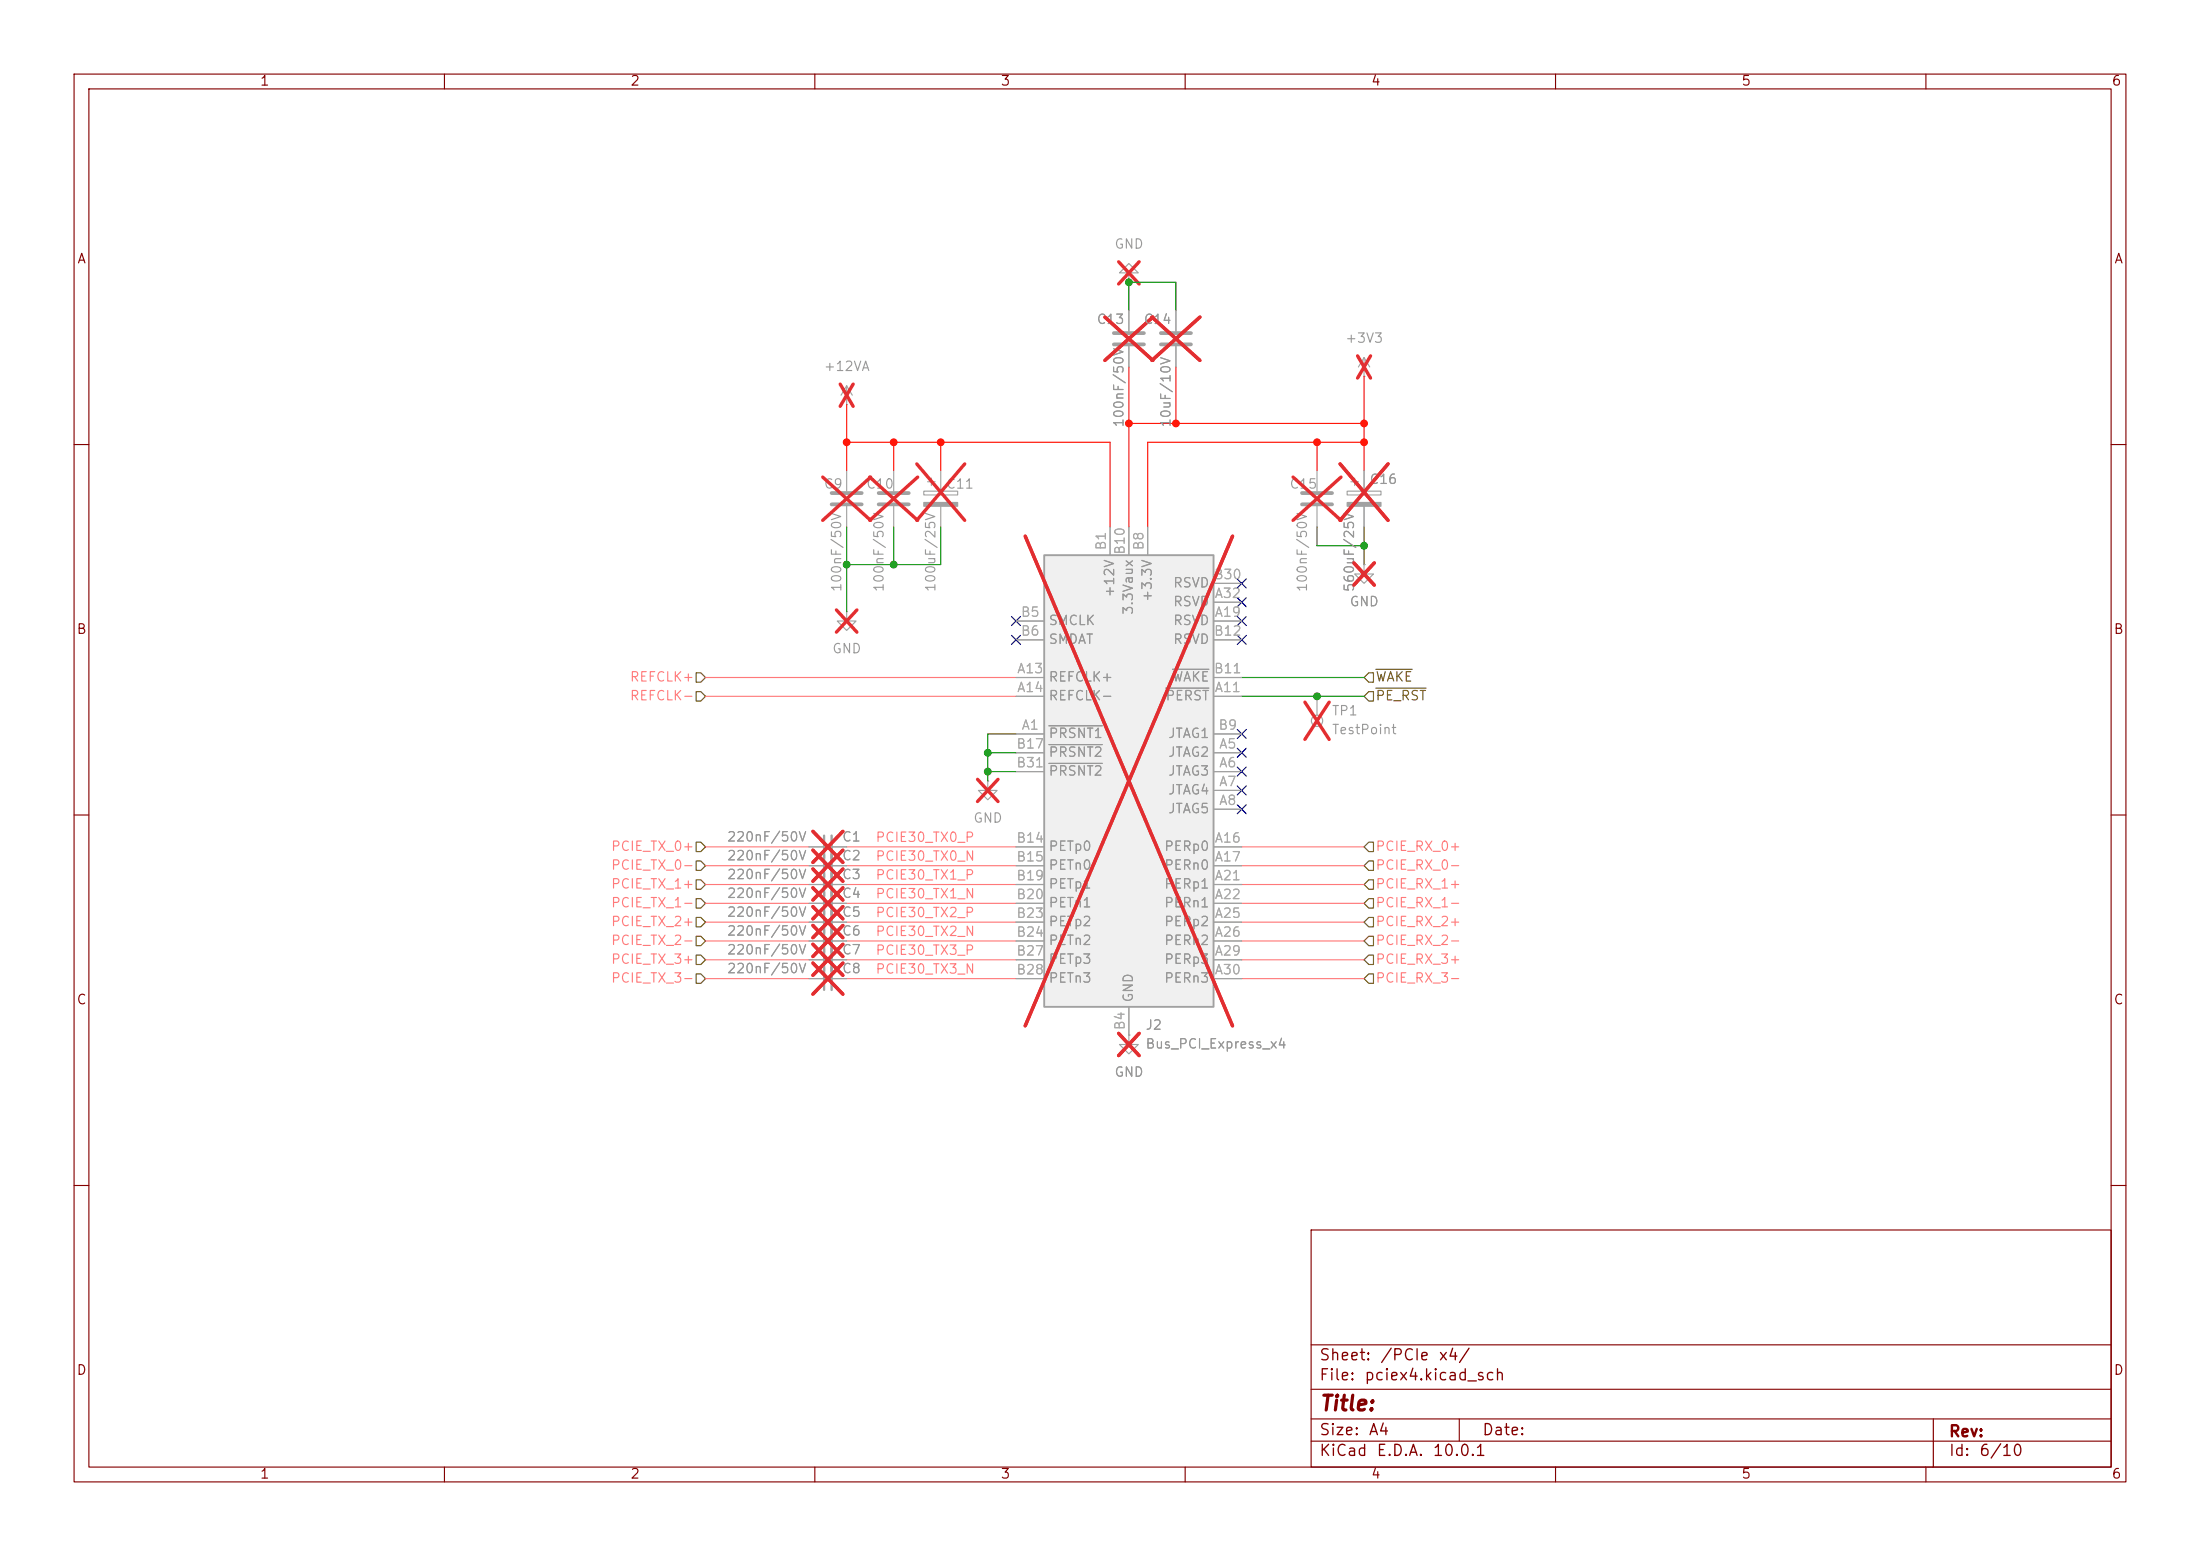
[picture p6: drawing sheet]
<svg xmlns="http://www.w3.org/2000/svg" width="297mm" height="210mm" viewBox="0 0 297 210" stroke-linecap="round" stroke-linejoin="round" font-family="sans-serif">
<g fill="none" stroke="#840000" stroke-width=".15">
<path d="M10 10h277v190h-277zM12 12h273v186h-273zM60 10v2M110 10v2M160 10v2M210 10v2M260 10v2M10 60h2M285 60h2M10 110h2M285 110h2M10 160h2"/>
<path d="M177 166h108v32h-108zM285 160h2M60 198v2M110 198v2M160 198v2M177 194.5h108M177 191.5h108M177 187.5h108M177 181.5h108M197 191.5v3M210 198v2M260 198v2"/>
<path d="M261 191.5v6.5"/>
</g>
<g fill="none" stroke="#a1a1a1" stroke-width=".15">
<path d="M152.4 41.9v2.8M152.4 46.7v2.8M158.7 41.9v2.8M158.7 46.7v2.8M184.1 50.8h.1M184.1 48.3l-.7 1.2M184.1 48.3l.8 1.2M184.1 48.3v2.5M109.2 114.3h2.1M112.3 114.3h2M133.3 105.4v1.3h1.3l-1.3 1.3-1.2-1.3h1.2M133.3 105.4h.1"/>
<path d="M109.2 121.9h2.1M112.3 121.9h2M152.4 139.7v1.3h1.3l-1.3 1.2-1.3-1.2h1.3M152.4 139.7h.1"/>
</g>
<g fill="none" stroke="#e12e31" stroke-width=".46">
<path d="M149.2 42.8l6.4 5.8M155.5 42.8l6.5 5.8M155.6 42.8l-6.4 5.8M162 42.8l-6.5 5.8M183.3 48l1.7 3M185 48l-1.7 3M109.7 119.8l4.1 4.2M109.7 112.2l4.1 4.2M113.8 119.8l-4.1 4.2M113.8 112.2l-4.1 4.2M132 105.2l2.7 3M134.7 105.2l-2.7 3"/>
<path d="M151 139.5l2.8 3M153.8 139.5l-2.8 3"/>
</g>
<path d="M111.3 112.8v3M111.3 120.4v3" fill="none" stroke="#a1a1a1" stroke-width=".3"/>
<path d="M112.3 112.8v3M112.3 120.4v3" fill="none" stroke="#a1a1a1" stroke-width=".33"/>
<path d="M150.4 45h4M150.4 46.5h4M156.7 45h4.1M156.7 46.5h4.1" fill="none" stroke="#a1a1a1" stroke-width=".51"/>
<path d="M141 74.9h22.8v61h-22.8z" fill="#f0f0f0"/>
<path d="M141 74.9h22.8v61h-22.8z" fill="none" stroke="#a1a1a1" stroke-width=".25"/>
<g fill="none" stroke="#a1a1a1" stroke-width=".15">
<path d="M152.4 36.8h1.3l-1.3-1.2-1.3 1.2h1.3v1.3M152.4 38.1h.1M114.3 54.6h.1M114.3 52.1v2.5M114.3 52.1l-.8 1.2M114.3 52.1l.8 1.2M152.4 41.9v2.8M152.4 46.7v2.8M158.7 41.9v2.8M158.7 46.7v2.8M114.3 63.5v2.8M114.3 68.3v2.8"/>
<path d="M120.6 63.5v2.8M120.6 68.3v2.8M124.7 66.3h4.6v.5h-4.6zM125.2 65h1M125.7 64.5v1M127 63.5v2.8M127 68.3v2.8M149.9 71.1v3.8M152.4 71.1v3.8M154.9 71.1v3.8M163.8 78.7h3.8M177.8 63.5v2.8"/>
<path d="M177.8 68.3v2.8M181.9 66.3h4.5v.5h-4.5zM182.4 65h1M182.9 64.5v1M184.1 76.2v1.3h1.3l-1.3 1.2-1.2-1.2h1.2M184.1 76.2h.1M184.1 63.5v2.8M184.1 68.3v2.8M114.3 82.6v1.2h1.3l-1.3 1.3-1.3-1.3h1.3M114.3 82.6h.1M137.2 99.1h3.8M137.2 94h3.8"/>
<path d="M137.2 91.4h3.8M137.2 83.8h3.8M137.2 86.4h3.8M163.8 99.1h3.8M163.8 94h3.8M163.8 91.4h3.8M163.8 83.8h3.8M163.8 81.3h3.8M163.8 86.4h3.8M177.8 94v2.5M109.2 114.3h2.1M109.2 116.8h2.1"/>
<path d="M109.2 119.4h2.1M112.3 114.3h2M112.3 116.8h2M112.3 119.4h2M137.2 101.6h3.8M137.2 104.1h3.8M137.2 114.3h3.8M137.2 116.8h3.8M137.2 119.4h3.8M163.8 101.6h3.8M163.8 104.1h3.8M163.8 106.7h3.8"/>
<path d="M163.8 109.2h3.8M163.8 114.3h3.8M163.8 116.8h3.8M163.8 119.4h3.8M109.2 121.9h2.1M109.2 124.5h2.1M109.2 127h2.1M109.2 129.5h2.1M109.2 132.1h2.1M112.3 121.9h2M112.3 124.5h2M112.3 127h2"/>
<path d="M112.3 129.5h2M112.3 132.1h2M137.2 121.9h3.8M137.2 124.5h3.8M137.2 127h3.8M137.2 129.5h3.8M137.2 132.1h3.8M152.4 139.7h.1M152.4 135.9v3.8M163.8 121.9h3.8M163.8 124.5h3.8M163.8 127h3.8"/>
<path d="M163.8 129.5h3.8M163.8 132.1h3.8"/>
<circle cx="177.8" cy="97.3" r=".76"/>
</g>
<path d="M141.6 98h7.2M157.4 92.9h5.8M158.3 90.3h4.9M141.6 100.5h7.2M141.6 103h7.2" fill="none" stroke="#989898" stroke-width=".15"/>
<g fill="none" stroke="#e12e31" stroke-width=".46">
<path d="M151 35.3l2.8 3M153.8 35.3l-2.8 3M113.4 51.8l1.8 3M115.2 51.8l-1.8 3M149.2 42.8l6.4 5.8M155.5 42.8l6.5 5.8M155.6 42.8l-6.4 5.8M162 42.8l-6.5 5.8M111.1 64.4l6.4 5.8M117.4 64.4l6.5 5.8M117.5 64.4l-6.4 5.8M123.8 62.6l6.4 7.6"/>
<path d="M123.9 64.4l-6.5 5.8M130.2 62.6l-6.4 7.6M138.4 72.4l28 66.1M166.4 72.4l-28 66.1M174.6 64.4l6.4 5.8M180.9 62.6l6.5 7.6M181 64.4l-6.4 5.8M182.8 76l2.7 3M185.5 76l-2.7 3M187.4 62.6l-6.5 7.6M112.9 82.3l2.8 3M115.7 82.3l-2.8 3"/>
<path d="M176.2 94.8l3.2 5M179.4 94.8l-3.2 5M109.7 117.3l4.1 4.2M109.7 114.7l4.1 4.2M109.7 112.2l4.1 4.2M109.7 119.8l4.1 4.2M113.8 117.3l-4.1 4.2M113.8 114.7l-4.1 4.2M113.8 112.2l-4.1 4.2M113.8 119.8l-4.1 4.2M109.7 124.9l4.1 4.2M109.7 127.4l4.1 4.2"/>
<path d="M109.7 130l4.1 4.2M109.7 122.4l4.1 4.2M113.8 124.9l-4.1 4.2M113.8 127.4l-4.1 4.2M113.8 130l-4.1 4.2M113.8 122.4l-4.1 4.2M151 139.5l2.8 3M153.8 139.5l-2.8 3"/>
</g>
<path d="M112.3 66.5h4M112.3 68.1h4M118.6 66.5h4.1M118.6 68.1h4.1M175.8 66.5h4M175.8 68.1h4" fill="none" stroke="#a1a1a1" stroke-width=".51"/>
<g fill="#a1a1a1" stroke="#a1a1a1" stroke-width=".15">
<path d="M124.7 67.8h4.6v.5h-4.6z"/>
<path d="M181.9 67.8h4.5v.5h-4.5z"/>
</g>
<path d="M111.3 115.3v5.6M111.3 122.9v10.7" fill="none" stroke="#a1a1a1" stroke-width=".3"/>
<path d="M112.3 115.3v5.6M112.3 122.9v10.7" fill="none" stroke="#a1a1a1" stroke-width=".33"/>
<g fill="none" stroke="#725600" stroke-width=".15">
<path d="M94 90.8h.6l.6 .6-.6 .7h-.6zM94 93.3h.6l.6 .7-.6 .6h-.6zM184.8 93.3h.6v1.3h-.6l-.7-.6zM184.8 90.8h.6v1.3h-.6l-.7-.7zM185.7 92.9h6.8M185.7 90.3h4.9M94 118.7h.6l.6 .7-.6 .6h-.6zM94 113.7h.6l.6 .6-.6 .6h-.6zM94 116.2h.6l.6 .6-.6 .7h-.6zM184.8 118.7h.6v1.3h-.6l-.7-.6zM184.8 113.7h.6v1.2h-.6l-.7-.6zM184.8 116.2h.6v1.3h-.6l-.7-.7z"/>
<path d="M94 121.3h.6l.6 .6-.6 .7h-.6zM94 131.4h.6l.6 .7-.6 .6h-.6zM94 126.4h.6l.6 .6-.6 .6h-.6zM94 128.9h.6l.6 .6-.6 .7h-.6zM94 123.8h.6l.6 .7-.6 .6h-.6zM184.8 128.9h.6v1.3h-.6l-.7-.7zM184.8 121.3h.6v1.3h-.6l-.7-.7zM184.8 123.8h.6v1.3h-.6l-.7-.6zM184.8 131.4h.6v1.3h-.6l-.7-.6zM184.8 126.4h.6v1.2h-.6l-.7-.6z"/>
</g>
<g fill="none" stroke="#ff7879" stroke-width=".15">
<path d="M95.2 91.4h42M95.2 94h42M95.2 119.4h14M95.2 116.8h14M95.2 114.3h14M114.3 119.4h22.9M114.3 116.8h22.9M114.3 114.3h22.9M167.6 119.4h16.5M167.6 116.8h16.5M167.6 114.3h16.5M95.2 124.5h14"/>
<path d="M95.2 121.9h14M95.2 132.1h14M95.2 127h14M95.2 129.5h14M114.3 124.5h22.9M114.3 121.9h22.9M114.3 132.1h22.9M114.3 127h22.9M114.3 129.5h22.9M167.6 124.5h16.5M167.6 121.9h16.5M167.6 132.1h16.5"/>
<path d="M167.6 127h16.5M167.6 129.5h16.5"/>
</g>
<path d="M152.4 41.9v-3.8h6.3v3.8M114.3 71.1v11.5M120.6 71.1v5.1M127 71.1v5.1h-12.7M177.8 71.1v2.6h6.3M184.1 71.1v5.1M137.2 99.1h-3.9v6.3M167.6 94h16.5M167.6 91.4h16.5M133.3 104.1h3.9M133.3 101.6h3.9" fill="none" stroke="#009600" stroke-width=".15"/>
<path d="M114.3 59.7h35.6v11.4M114.3 54.6v8.9M120.6 59.7v3.8M127 59.7v3.8M152.4 57.2h31.7M152.4 49.5v21.6M158.7 49.5v7.7M177.8 59.7v3.8M184.1 59.7h-29.2v11.4M184.1 50.8v12.7" fill="none" stroke="#ff0f00" stroke-width=".15"/>
<g fill="none" stroke="#000084" stroke-width=".15">
<path d="M167 78.1l1.2 1.2M168.2 78.1l-1.2 1.2M136.6 85.8l1.2 1.2M136.6 83.2l1.2 1.2M137.8 85.8l-1.2 1.2M137.8 83.2l-1.2 1.2M167 85.8l1.2 1.2M167 83.2l1.2 1.2M167 80.7l1.2 1.2M167 98.5l1.2 1.2M168.2 85.8l-1.2 1.2M168.2 83.2l-1.2 1.2"/>
<path d="M168.2 80.7l-1.2 1.2M168.2 98.5l-1.2 1.2M167 108.6l1.2 1.2M167 103.5l1.2 1.2M167 106.1l1.2 1.2M167 101l1.2 1.2M168.2 108.6l-1.2 1.2M168.2 103.5l-1.2 1.2M168.2 106.1l-1.2 1.2M168.2 101l-1.2 1.2"/>
</g>
<g fill="#009600" stroke="#009600" stroke-width=".14">
<circle cx="152.4" cy="38.1" r=".46"/>
<circle cx="184.1" cy="73.7" r=".46"/>
<circle cx="133.3" cy="101.6" r=".46"/>
<circle cx="133.3" cy="104.1" r=".46"/>
<circle cx="114.3" cy="76.2" r=".46"/>
<circle cx="120.6" cy="76.2" r=".46"/>
<circle cx="177.8" cy="94" r=".46"/>
</g>
<g fill="#ff0f00" stroke="#ff0f00" stroke-width=".14">
<circle cx="158.7" cy="57.2" r=".46"/>
<circle cx="152.4" cy="57.2" r=".46"/>
<circle cx="177.8" cy="59.7" r=".46"/>
<circle cx="184.1" cy="59.7" r=".46"/>
<circle cx="184.1" cy="57.2" r=".46"/>
<circle cx="120.6" cy="59.7" r=".46"/>
<circle cx="114.3" cy="59.7" r=".46"/>
<circle cx="127" cy="59.7" r=".46"/>
</g>
<text font-size="2" fill="#840000" x="178" y="190.9">Title:</text>
<g font-size="1.5" fill="#840000">
<text x="178" y="184">Sheet:</text>
<text x="186.2" y="184">/PCIe</text>
<text x="194.1" y="184">x4/</text>
<text x="178" y="186.7">File:</text>
<text x="184.1" y="186.7">pciex4.kicad_sch</text>
<text x="178" y="196.9">KiCad</text>
<text x="178" y="194.1">Size:</text>
<text x="184.7" y="194.1">A4</text>
<text x="185.7" y="196.9">E.D.A.</text>
<text x="193.3" y="196.9">10.0.1</text>
<text x="200" y="194.1">Date:</text>
<text x="263" y="194.3">Rev:</text>
<text x="263" y="196.9">Id:</text>
<text x="267.1" y="196.9">6/10</text>
</g>
<g font-size="1.3" fill="#840000">
<text x="35" y="11.9">1</text>
<text x="85" y="11.9">2</text>
<text x="135" y="11.9">3</text>
<text x="185" y="11.9">4</text>
<text x="235" y="11.9">5</text>
<text x="285" y="11.9">6</text>
<text x="10.3" y="35.9">A</text>
<text x="285.3" y="35.9">A</text>
<text x="10.3" y="85.9">B</text>
<text x="285.3" y="85.9">B</text>
<text x="10.3" y="135.9">C</text>
<text x="285.3" y="135.9">C</text>
<text x="10.3" y="185.9">D</text>
<text x="285.3" y="185.9">D</text>
<text x="35" y="199.9">1</text>
<text x="85" y="199.9">2</text>
<text x="135" y="199.9">3</text>
<text x="185" y="199.9">4</text>
<text x="235" y="199.9">5</text>
<text x="285" y="199.9">6</text>
</g>
<g font-size="1.3" fill="#989898">
<text x="150.4" y="33.9">GND</text>
<text x="148" y="44">C13</text>
<text x="154.3" y="44">C14</text>
<text x="181.5" y="46.6">+3V3</text>
<text x="111.1" y="50.4">+12VA</text>
<text x="152" y="57.8" transform="rotate(-90 152 57.8)">100nF/50V</text>
<text x="158.3" y="57.8" transform="rotate(-90 158.3 57.8)">10uF/10V</text>
<text x="184.8" y="65.6">C16</text>
<text x="111.1" y="66.3">C9</text>
<text x="116.8" y="66.3">C10</text>
<text x="127.6" y="66.3">C11</text>
<text x="174" y="66.3">C15</text>
<text x="113.9" y="80" transform="rotate(-90 113.9 80)">100nF/50V</text>
<text x="119.6" y="80" transform="rotate(-90 119.6 80)">100nF/50V</text>
<text x="126.6" y="80" transform="rotate(-90 126.6 80)">100uF/25V</text>
<text x="150.7" y="80.7" transform="rotate(-90 150.7 80.7)">+12V</text>
<text x="153.3" y="83.1" transform="rotate(-90 153.3 83.1)">3.3Vaux</text>
<text x="155.8" y="81.3" transform="rotate(-90 155.8 81.3)">+3.3V</text>
<text x="158.3" y="82.1">RSVD</text>
<text x="158.3" y="79.6">RSVD</text>
<text x="176.8" y="80" transform="rotate(-90 176.8 80)">100nF/50V</text>
<text x="182.1" y="82.1">GND</text>
<text x="183.1" y="80" transform="rotate(-90 183.1 80)">560uF/25V</text>
<text x="112.3" y="88.5">GND</text>
<text x="141.5" y="84.7">SMCLK</text>
<text x="141.5" y="87.2">SMDAT</text>
<text x="158.3" y="84.7">RSVD</text>
<text x="158.3" y="87.2">RSVD</text>
<text x="141.5" y="92.3">REFCLK+</text>
<text x="141.5" y="94.8">REFCLK-</text>
<text x="157.3" y="94.8">PERST</text>
<text x="158.2" y="92.3">WAKE</text>
<text x="141.5" y="99.9">PRSNT1</text>
<text x="157.6" y="99.9">JTAG1</text>
<text x="179.7" y="96.9">TP1</text>
<text x="179.7" y="99.4">TestPoint</text>
<text x="141.5" y="102.5">PRSNT2</text>
<text x="141.5" y="105">PRSNT2</text>
<text x="157.6" y="102.5">JTAG2</text>
<text x="157.6" y="105">JTAG3</text>
<text x="157.6" y="107.5">JTAG4</text>
<text x="98.1" y="113.9">220nF/50V</text>
<text x="113.6" y="113.9">C1</text>
<text x="131.3" y="111.4">GND</text>
<text x="157.6" y="110.1">JTAG5</text>
<text x="98.1" y="119">220nF/50V</text>
<text x="98.1" y="116.4">220nF/50V</text>
<text x="113.6" y="119">C3</text>
<text x="113.6" y="116.4">C2</text>
<text x="141.5" y="115.2">PETp0</text>
<text x="141.5" y="117.7">PETn0</text>
<text x="157.1" y="115.2">PERp0</text>
<text x="157.1" y="117.7">PERn0</text>
<text x="98.1" y="121.5">220nF/50V</text>
<text x="98.1" y="124.1">220nF/50V</text>
<text x="113.6" y="121.5">C4</text>
<text x="113.6" y="124.1">C5</text>
<text x="141.5" y="120.2">PETp1</text>
<text x="141.5" y="122.8">PETn1</text>
<text x="141.5" y="125.3">PETp2</text>
<text x="157.1" y="120.2">PERp1</text>
<text x="157.1" y="122.8">PERn1</text>
<text x="157.1" y="125.3">PERp2</text>
<text x="98.1" y="126.6">220nF/50V</text>
<text x="98.1" y="129.1">220nF/50V</text>
<text x="98.1" y="131.7">220nF/50V</text>
<text x="113.6" y="126.6">C6</text>
<text x="113.6" y="129.1">C7</text>
<text x="113.6" y="131.7">C8</text>
<text x="141.5" y="127.9">PETn2</text>
<text x="141.5" y="130.4">PETp3</text>
<text x="157.1" y="127.9">PERn2</text>
<text x="157.1" y="130.4">PERp3</text>
<text x="141.5" y="132.9">PETn3</text>
<text x="153.3" y="135.4" transform="rotate(-90 153.3 135.4)">GND</text>
<text x="157.1" y="132.9">PERn3</text>
<text x="154.6" y="139.3">J2</text>
<text x="154.6" y="141.8">Bus_PCI_Express_x4</text>
<text x="150.4" y="145.6">GND</text>
</g>
<g font-size="1.3" fill="#aaa">
<text x="149.6" y="74.4" transform="rotate(-90 149.6 74.4)">B1</text>
<text x="152.1" y="75" transform="rotate(-90 152.1 75)">B10</text>
<text x="154.7" y="74.4" transform="rotate(-90 154.7 74.4)">B8</text>
<text x="137.7" y="83.6">B5</text>
<text x="163.8" y="78.5">B30</text>
<text x="163.9" y="83.6">A19</text>
<text x="163.9" y="81">A32</text>
<text x="137.7" y="86.1">B6</text>
<text x="163.8" y="86.1">B12</text>
<text x="137.2" y="91.2">A13</text>
<text x="137.2" y="93.7">A14</text>
<text x="163.8" y="91.2">B11</text>
<text x="163.9" y="93.7">A11</text>
<text x="137.1" y="101.3">B17</text>
<text x="137.8" y="98.8">A1</text>
<text x="164.4" y="98.8">B9</text>
<text x="164.5" y="101.3">A5</text>
<text x="137.1" y="103.9">B31</text>
<text x="164.5" y="103.9">A6</text>
<text x="164.5" y="106.4">A7</text>
<text x="164.5" y="109">A8</text>
<text x="137.1" y="114">B14</text>
<text x="137.1" y="116.6">B15</text>
<text x="137.1" y="119.1">B19</text>
<text x="163.9" y="114">A16</text>
<text x="163.9" y="116.6">A17</text>
<text x="163.9" y="119.1">A21</text>
<text x="137.1" y="121.7">B20</text>
<text x="137.1" y="124.2">B23</text>
<text x="163.9" y="121.7">A22</text>
<text x="163.9" y="124.2">A25</text>
<text x="137.1" y="126.7">B24</text>
<text x="137.1" y="129.3">B27</text>
<text x="137.1" y="131.8">B28</text>
<text x="163.9" y="126.7">A26</text>
<text x="163.9" y="129.3">A29</text>
<text x="163.9" y="131.8">A30</text>
<text x="152.1" y="139.1" transform="rotate(-90 152.1 139.1)">B4</text>
</g>
<g font-size="1.3" fill="#ff7879">
<text x="84.9" y="92.3">REFCLK+</text>
<text x="84.9" y="94.8">REFCLK-</text>
<text x="118.1" y="114">PCIE30_TX0_P</text>
<text x="82.4" y="115.2">PCIE_TX_0+</text>
<text x="82.4" y="117.7">PCIE_TX_0-</text>
<text x="118.1" y="119">PCIE30_TX1_P</text>
<text x="118.1" y="116.5">PCIE30_TX0_N</text>
<text x="185.6" y="115.2">PCIE_RX_0+</text>
<text x="185.6" y="117.7">PCIE_RX_0-</text>
<text x="82.4" y="120.2">PCIE_TX_1+</text>
<text x="82.4" y="122.8">PCIE_TX_1-</text>
<text x="82.4" y="125.3">PCIE_TX_2+</text>
<text x="118.1" y="121.6">PCIE30_TX1_N</text>
<text x="118.1" y="124.1">PCIE30_TX2_P</text>
<text x="185.6" y="120.2">PCIE_RX_1+</text>
<text x="185.6" y="122.8">PCIE_RX_1-</text>
<text x="185.6" y="125.3">PCIE_RX_2+</text>
<text x="82.4" y="127.9">PCIE_TX_2-</text>
<text x="82.4" y="130.4">PCIE_TX_3+</text>
<text x="118.1" y="129.2">PCIE30_TX3_P</text>
<text x="118.1" y="131.7">PCIE30_TX3_N</text>
<text x="118.1" y="126.7">PCIE30_TX2_N</text>
<text x="185.6" y="130.4">PCIE_RX_3+</text>
<text x="185.6" y="127.9">PCIE_RX_2-</text>
<text x="82.4" y="132.9">PCIE_TX_3-</text>
<text x="185.6" y="132.9">PCIE_RX_3-</text>
</g>
<g font-size="1.3" fill="#725600">
<text x="185.6" y="94.8">PE_RST</text>
<text x="185.6" y="92.3">WAKE</text>
</g>
</svg>
